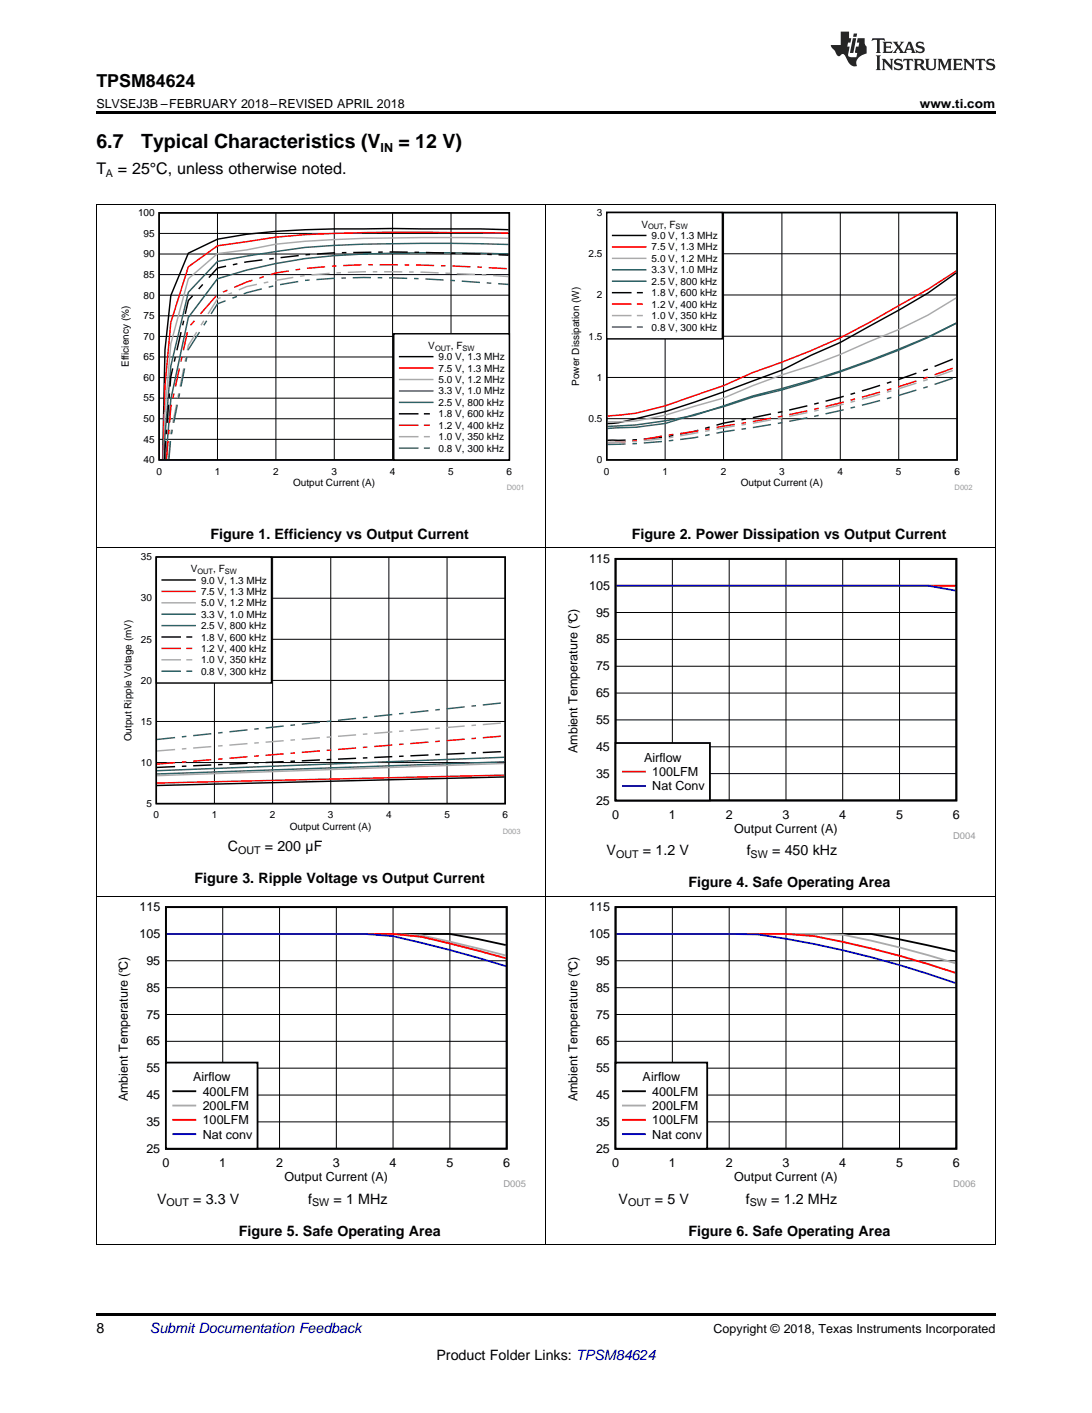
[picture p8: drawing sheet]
<svg xmlns="http://www.w3.org/2000/svg" width="216mm" height="279mm" viewBox="0 0 216 279" stroke-linecap="round" stroke-linejoin="round" font-family="sans-serif">
<path d="M19 246.1h.2zM196.7 246.1h.1zM19 259.7h177.8v.5h-177.8z" fill="#000"/>
<path d="M19.1 177.2v68.9M107.9 177.2v68.9M196.8 177.2v68.9M19 246h177.8" fill="none" stroke="#000" stroke-width=".2"/>
<path d="M22.9 178.4h81.1v56.3h-81.1z" fill-rule="evenodd" fill="#fff"/>
<path d="M32.8 179.4h67.4v47.7h-67.4zM33 184.7h55.9l11.1 2.2" fill="none" stroke="#000" stroke-width=".36"/>
<g fill="none" stroke="#000" stroke-width=".2">
<path d="M44 179.4v47.7M55.3 179.4v47.7M66.5 179.4v47.7M77.7 179.4v47.7M88.9 179.4v47.7M32.8 195.3h67.4M32.8 190h67.4M32.8 184.7h67.4M32.8 216.5h67.4M32.8 211.2h67.4M32.8 205.9h67.4M32.8 200.6h67.4"/>
<path d="M32.8 221.8h67.4"/>
</g>
<path d="M33 184.7h44.7l5.6 .3 16.7 3.9" fill="none" stroke="#aaa" stroke-width=".36"/>
<path d="M33 184.7h44.7l5.6 .5 11.3 2.8 5.4 1.5" fill="none" stroke="#f00" stroke-width=".36"/>
<path d="M33 184.7h39.1l5.6 .4a274.6 274.6 0 0 1 22.3 5.9" fill="none" stroke="#1414c8" stroke-width=".36"/>
<path d="M32.8 210.1h18.1v17h-18.1z" fill-rule="evenodd" fill="#fff"/>
<path d="M32.8 210.1h18.1v17h-18.1zM34.3 215.8h4.3" fill="none" stroke="#000" stroke-width=".36"/>
<path d="M34.3 218.6h4.3" fill="none" stroke="#aaa" stroke-width=".36"/>
<path d="M34.3 221.4h4.3" fill="none" stroke="#f00" stroke-width=".36"/>
<path d="M34.3 224.3h4.3" fill="none" stroke="#1414c8" stroke-width=".36"/>
<path d="M111.8 178.4h81.1v56.3h-81.1z" fill-rule="evenodd" fill="#fff"/>
<path d="M121.7 179.4h67.4v47.7h-67.4zM121.9 184.7h50.3l5.6 1 11.1 2.4" fill="none" stroke="#000" stroke-width=".36"/>
<g fill="none" stroke="#000" stroke-width=".2">
<path d="M132.9 179.4v47.7M144.2 179.4v47.7M155.4 179.4v47.7M166.6 179.4v47.7M177.8 179.4v47.7M121.7 195.3h67.4M121.7 190h67.4M121.7 184.7h67.4M121.7 216.5h67.4M121.7 211.2h67.4M121.7 205.9h67.4M121.7 200.6h67.4"/>
<path d="M121.7 221.8h67.4"/>
</g>
<path d="M121.9 184.7h39.1l5.6 .1a209.7 209.7 0 0 1 22.3 5.7" fill="none" stroke="#aaa" stroke-width=".36"/>
<path d="M121.9 184.7h33.5l5.6 .4a210.4 210.4 0 0 1 27.9 7.3" fill="none" stroke="#f00" stroke-width=".36"/>
<path d="M121.9 184.7l27.9 .1a201.3 201.3 0 0 1 39.1 9.6" fill="none" stroke="#1414c8" stroke-width=".36"/>
<path d="M121.7 210.1h18.1v17h-18.1z" fill-rule="evenodd" fill="#fff"/>
<path d="M121.7 210.1h18.1v17h-18.1zM123.2 215.8h4.3" fill="none" stroke="#000" stroke-width=".36"/>
<path d="M123.2 218.6h4.3" fill="none" stroke="#aaa" stroke-width=".36"/>
<path d="M123.2 221.4h4.3" fill="none" stroke="#f00" stroke-width=".36"/>
<path d="M123.2 224.3h4.3" fill="none" stroke="#1414c8" stroke-width=".36"/>
<path d="M19.1 108.3v68.9M107.9 108.3v68.9M196.8 108.3v68.9M19 177.2h177.8" fill="none" stroke="#000" stroke-width=".2"/>
<path d="M111.8 109.5h81.1v56.4h-81.1z" fill-rule="evenodd" fill="#fff"/>
<path d="M121.7 110.5h67.4v47.8h-67.4z" fill="none" stroke="#000" stroke-width=".36"/>
<g fill="none" stroke="#000" stroke-width=".2">
<path d="M121.7 115.8h67.4M132.9 110.5v47.8M144.2 110.5v47.8M155.4 110.5v47.8M166.6 110.5v47.8M177.8 110.5v47.8M121.7 137h67.4M121.7 131.7h67.4M121.7 126.4h67.4M121.7 121.1h67.4M121.7 153h67.4M121.7 147.7h67.4"/>
<path d="M121.7 142.3h67.4"/>
</g>
<path d="M121.9 115.8h67" fill="none" stroke="#f00" stroke-width=".36"/>
<path d="M121.9 115.8h61.6l5.4 1" fill="none" stroke="#1414c8" stroke-width=".36"/>
<path d="M121.7 146.9h18.7v11.4h-18.7z" fill-rule="evenodd" fill="#fff"/>
<path d="M121.7 146.9h18.7v11.4h-18.7z" fill="none" stroke="#000" stroke-width=".36"/>
<path d="M123.2 152.6h4.3" fill="none" stroke="#f00" stroke-width=".36"/>
<path d="M123.2 155.4h4.3" fill="none" stroke="#1414c8" stroke-width=".36"/>
<path d="M24.1 109.4h78.8v55.6h-78.8z" fill-rule="evenodd" fill="#fff"/>
<g fill="none" stroke="#000" stroke-width=".29">
<path d="M30.9 110.2h69v48.7h-69zM34.6 151.6l-3.6 .1M36.9 151.5h-.9M41.8 151.3l-3.6 .1M44 151.2h-.9M48.9 150.9l-3.5 .2M51.2 150.8l-.9 .1M56.1 150.6l-3.6 .2M58.3 150.5h-.9M63.2 150.3l-3.5 .1M65.5 150.2h-.9M70.4 149.9l-3.6 .2"/>
<path d="M72.6 149.8l-.9 .1M77.6 149.6l-3.6 .2M79.8 149.5l-.9 .1M84.7 149.3l-3.6 .2M87 149.2h-.9M91.9 149l-3.6 .1M94.1 148.9h-.9M99 148.6l-3.6 .2M99.7 153.6l-68.7 1.7"/>
</g>
<path d="M30.9 118.3h69M42.4 110.2v48.7M53.9 110.2v48.7M65.4 110.2v48.7M76.9 110.2v48.7M88.4 110.2v48.7M30.9 134.5h69M30.9 126.4h69M30.9 150.8h69M30.9 142.7h69" fill="none" stroke="#000" stroke-width=".2"/>
<g fill="none" stroke="#f00" stroke-width=".29">
<path d="M34.6 150.8l-3.6 .3M36.9 150.6l-.9 .1M41.8 150.2l-3.6 .3M44 150l-.9 .1M48.9 149.6l-3.5 .3M51.2 149.5h-.9M56.1 149.1l-3.6 .3M58.3 148.9l-.9 .1M63.2 148.5l-3.5 .3M65.5 148.3l-.9 .1M70.4 147.9l-3.6 .3M72.6 147.7l-.9 .1"/>
<path d="M77.6 147.3l-3.6 .3M79.8 147.1l-.9 .1M84.7 146.7l-3.6 .3M87 146.6h-.9M91.9 146.2l-3.6 .2M94.1 146h-.9M99 145.6l-3.6 .3M99.7 153.3l-68.7 1.5"/>
</g>
<g fill="none" stroke="#aaa" stroke-width=".29">
<path d="M34.6 148.2l-3.6 .3M36.9 148l-.9 .1M41.8 147.6l-3.6 .3M44 147.4l-.9 .1M48.9 147l-3.5 .3M51.2 146.9h-.9M56.1 146.5l-3.6 .3M58.3 146.3l-.9 .1M63.2 145.9l-3.5 .3M65.5 145.7l-.9 .1M70.4 145.3l-3.6 .3M72.6 145.1l-.9 .1"/>
<path d="M77.6 144.7l-3.6 .3M79.8 144.5l-.9 .1M84.7 144.1l-3.6 .3M87 144h-.9M91.9 143.6l-3.6 .3M94.1 143.4l-.9 .1M99 143l-3.6 .3M99.7 151l-68.7 2.4"/>
</g>
<g fill="none" stroke="#295c75" stroke-width=".29">
<path d="M91.9 139.8l-3.6 .4M94.1 139.5l-.9 .1M99 139l-3.6 .4M34.6 145.8l-3.6 .4M36.9 145.6l-.9 .1M41.8 145.1l-3.6 .4M44 144.8l-.9 .1M48.9 144.3l-3.5 .4M51.2 144.1l-.9 .1M56.1 143.6l-3.6 .3M58.3 143.3l-.9 .1M63.2 142.8l-3.5 .4"/>
<path d="M65.5 142.6l-.9 .1M70.4 142.1l-3.6 .3M72.6 141.8l-.9 .1M77.6 141.3l-3.6 .4M79.8 141.1h-.9M84.7 140.5l-3.6 .4M87 140.3l-.9 .1M99.7 150.6l-68.7 2.4"/>
</g>
<path d="M99.7 149.7l-68.7 2.7" fill="none" stroke="#286b49" stroke-width=".29"/>
<path d="M30.9 110.2h22.8v24.8h-22.8z" fill-rule="evenodd" fill="#fff"/>
<path d="M30.9 110.2h22.8v24.9h-22.8zM32.1 114.7h6.5M32.1 126h3.5M37 126h.9" fill="none" stroke="#000" stroke-width=".29"/>
<path d="M32.1 116.9h6.5M32.1 128.2h3.5M37 128.2h.9" fill="none" stroke="#f00" stroke-width=".29"/>
<path d="M32.1 119.2h6.5M32.1 130.5h3.5M37 130.5h.9" fill="none" stroke="#aaa" stroke-width=".29"/>
<path d="M32.1 121.5h6.5M32.1 132.7h3.5M37 132.7h.9" fill="none" stroke="#295c75" stroke-width=".29"/>
<path d="M32.1 123.7h6.5" fill="none" stroke="#286b49" stroke-width=".29"/>
<path d="M19.1 40.4v68M107.9 40.4v68M196.8 40.4v68M19 108.3h177.8" fill="none" stroke="#000" stroke-width=".2"/>
<path d="M23.6 41.3h79.9v55.7h-79.9z" fill-rule="evenodd" fill="#fff"/>
<g fill="none" stroke="#000" stroke-width=".29">
<path d="M31.5 42.1h69.2v48.8h-69.2zM38.1 58.5l-.9 .9-.6 2.7M40.1 56.2l-.8 .9M44.7 52.6l-1.7 .4-1.7 1.9M46.9 52.2l-.9 .2M51.9 51.4l-3.6 .5M54.1 51.1l-.9 .1M59.1 50.5l-3.6 .4M61.3 50.3l-.9 .1M66.2 50l-3.5 .2M68.5 49.9l-.9 .1M73.4 49.9h-3.6"/>
<path d="M75.7 49.8l-.9 .1M77 49.8l3.6 .1M82 49.9h.9M84.2 49.9l3.6 .1M89.1 50.1h.9M91.4 50.1l3.6 .1M96.3 50.3h.9M98.6 50.4l2 .1M100.6 45.4l-5.7-.1-17.3-.1a326.8 326.8 0 0 0-23.1 .5l-5.7 .6-5.8 1-5.8 2.8-3.4 8.4-1.2 10.7-.4 21.6M33.5 77.8l-.1 .9M34.1 72.8l-.3 1.7-.2 1.9M34.7 70.6l-.2 .9"/>
<path d="M35.8 65.7l-.8 3.6M36.3 63.4l-.2 .9M32.8 87.2l-.2 3.6M32.9 85v.9M33.3 80l-.3 3.6"/>
</g>
<g fill="none" stroke="#000" stroke-width=".2">
<path d="M31.5 58.4h69.2M31.5 54.3h69.2M31.5 50.2h69.2M31.5 46.2h69.2M43 42.1v48.9M54.5 42.1v48.9M66.1 42.1v48.9M77.6 42.1v48.9M89.2 42.1v48.9M31.5 78.7h69.2M31.5 74.7h69.2M31.5 70.6h69.2"/>
<path d="M31.5 66.5h69.2M31.5 62.4h69.2M31.5 86.9h69.2M31.5 82.8h69.2"/>
</g>
<g fill="none" stroke="#f00" stroke-width=".29">
<path d="M42.8 58.5l-3.2 3.6M45 57.4l-.9 .4M49.9 55.4l-3.6 1.4M52.2 54.7l-.9 .3M57.1 53.6l-2.6 .4-1 .3M59.3 53.2l-.9 .2M64.3 52.8l-3.6 .3M66.5 52.6h-.9M71.5 52.4l-3.6 .1M72.8 52.3h.9M75.1 52.3l3.5 .1M80 52.4h.9"/>
<path d="M82.2 52.4l3.6 .1M87.2 52.5l.9 .1M89.4 52.6l3.6 .2M94.4 52.8h.9M96.6 52.9l3.6 .2M100.6 46.1l-11.4-.1a337.5 337.5 0 0 0-34.7 .9l-11.5 1.7-5.8 4.2-3.4 11-1.2 12.6-.3 14.4M34.4 77.8l-.2 .9M35.5 72.8l-.8 3.6M36 70.6l-.2 .9M37.1 65.7l-.8 3.6M38.4 63.4l-.7 .9M33.2 87.2l-.3 3.6"/>
<path d="M33.4 85l-.1 .9M33.9 80l-.4 3.6"/>
</g>
<g fill="none" stroke="#aaa" stroke-width=".29">
<path d="M43.6 58.8l-.6 .3-1.9 3M45.9 57.9l-.9 .4M50.8 56.2l-2 .5-1.6 .6M53 55.8l-.9 .2M58 54.9l-3.6 .6M60.2 54.5l-.9 .1M65.2 54.1l-3.6 .3M67.4 53.9l-.9 .1M72.4 53.7l-3.6 .2M73.7 53.7h.9M75.9 53.7l3.6 .1M80.9 53.8h.9"/>
<path d="M83.1 53.8l3.6 .2M88.1 54l.9 .1M90.3 54.1l3.6 .2M95.3 54.3l.9 .1M97.5 54.5l3.1 .2M100.6 47.1a491 491 0 0 0-40.3 .6l-5.8 .6-5.7 1.1-5.8 .7-5.8 5-3.4 12.9-1.2 13.7-.2 9.1M35.3 77.8l-.2 .9M36.3 72.8l-.7 3.6M36.8 70.6l-.2 .9M38.9 65.7l-1.7 2.6-.2 1M40.3 63.4l-.6 .9M33.6 87.2l-.3 3.6"/>
<path d="M33.9 85l-.2 .9M34.9 80l-.7 3.6"/>
</g>
<g fill="none" stroke="#295c75" stroke-width=".29">
<path d="M44.6 59.5l-1.6 .6-1.3 2M46.8 58.6l-.9 .4M51.8 57.1l-3.6 1M54 56.6l-.9 .2M59 55.7l-3.6 .6M61.2 55.4h-.9M66.1 55l-3.5 .3M68.4 55h-.9M73.3 54.9h-3.6M74.7 54.9h.9M76.9 54.9l3.6 .1M81.9 55.1h.9"/>
<path d="M84.1 55.2l3.6 .2M89.1 55.4l.8 .1M91.3 55.6l3.6 .3M96.2 55.9l.9 .1M98.5 56.1l2.1 .1M100.6 48.3a417.3 417.3 0 0 0-40.3 .6l-11.5 1.7-5.8 1.1-5.8 6.1-3.4 14.6-1.2 13.8-.1 4.6M35.5 77.8l-.2 .9M36.5 72.8l-.7 3.6M36.9 70.6l-.1 .9M39.4 65.7l-2.2 3.6M40.9 63.4l-.6 .9M33.7 87.2l-.3 3.6"/>
<path d="M34.1 85l-.2 .9M35.1 80l-.8 3.6"/>
</g>
<path d="M100.6 50.2a372.9 372.9 0 0 0-34.5 .4 97 97 0 0 0-23.1 4.5l-5.8 7.7-3.4 16.2-1 11.8" fill="none" stroke="#286b49" stroke-width=".29"/>
<path d="M77.8 66h22.9v24.9h-22.9z" fill-rule="evenodd" fill="#fff"/>
<path d="M77.8 66h22.9v24.9h-22.9zM79 70.5h6.6M79 81.8h3.6M84 81.8h.8" fill="none" stroke="#000" stroke-width=".29"/>
<path d="M79 72.8h6.6M79 84.1h3.6M84 84.1h.8" fill="none" stroke="#f00" stroke-width=".29"/>
<path d="M79 75h6.6M79 86.3h3.6M84 86.3h.8" fill="none" stroke="#aaa" stroke-width=".29"/>
<path d="M79 77.3h6.6M79 88.6h3.6M84 88.6h.8" fill="none" stroke="#295c75" stroke-width=".29"/>
<path d="M79 79.6h6.6" fill="none" stroke="#286b49" stroke-width=".29"/>
<path d="M112.6 41.2h79.6v55.8h-79.6z" fill-rule="evenodd" fill="#fff"/>
<g fill="none" stroke="#000" stroke-width=".29">
<path d="M120 42h69.2v48.9h-69.2zM189.1 53.9l-5.6 4.1-5.8 3.3-11.6 6.4-5.7 2.5-5.8 3a405.6 405.6 0 0 1-23.1 8.2l-9.2 2.2-2.2 .2M161.9 79.7l-.9 .2M166.8 78.4l-3.6 .9M169.1 77.7l-.9 .3M174 76.2l-3.6 1.1M176.2 75.5l-.9 .3M181.2 73.8l-3.6 1.3M183.4 73l-.9 .3M188.4 71l-3.6 1.5M123.7 87l-3.6 .1M125.9 86.9l-.9 .1"/>
<path d="M130.9 86.5l-3.6 .3M133.1 86.1l-.9 .2M138.1 85.1l-3.6 .7M140.3 84.4l-.9 .3M145.2 83.3l-3.5 .8M147.5 82.8l-.9 .2M152.4 81.9l-3.6 .7M154.7 81.4l-.9 .2M159.6 80.2l-3.6 .9"/>
</g>
<path d="M120 58.3h69.2M120 50.2h69.2M131.5 42v49M143.1 42v49M154.6 42v49M166.1 42v49M177.7 42v49M120 74.6h69.2M120 66.5h69.2M120 82.8h69.2" fill="none" stroke="#000" stroke-width=".2"/>
<g fill="none" stroke="#f00" stroke-width=".29">
<path d="M189.1 53.6l-5.6 3.6-5.8 3.2a127.1 127.1 0 0 1-28.9 13.3l-5.7 2.6-11.6 4a50.7 50.7 0 0 1-11.4 2M166.8 79.5l-3.6 .9M169.1 78.9l-.9 .2M174 77.5l-3.6 1M176.2 76.9l-.9 .2M181.2 75.3l-3.6 1.2M183.4 74.6l-.9 .3M188.4 72.8l-3.6 1.3M123.7 87.3l-3.6 .2M125.9 87.1l-.9 .1M130.9 86.2l-3.6 .7M133.1 85.9l-.9 .1"/>
<path d="M138.1 85.2l-3.6 .5M140.3 84.8l-.9 .1M145.2 83.9l-3.5 .6M147.5 83.6l-.9 .1M152.4 82.7l-3.6 .6M154.7 82.3l-.9 .2M159.6 81.2l-3.6 .8M161.9 80.7l-.9 .2"/>
</g>
<g fill="none" stroke="#aaa" stroke-width=".29">
<path d="M189.1 58.9l-5.6 3.4-5.8 2.9-11.6 4.9-5.7 2.2-5.8 1.8-5.8 2.2-5.7 2.4-11.6 3.4a41.5 41.5 0 0 1-11.4 1.3M166.8 79.9l-3.6 .9M169.1 79.3l-.9 .2M174 77.9l-3.6 1M176.2 77.3l-.9 .2M181.2 75.8l-3.6 1.1M183.4 75l-.9 .3M188.4 73.3l-3.6 1.3M123.7 87.4l-3.6 .1M125.9 87.3h-.9M130.9 86.8l-3.6 .3M133.1 86.4l-.9 .2"/>
<path d="M138.1 85.5l-3.6 .7M140.3 85.1l-.9 .2M145.2 84.2l-3.5 .6M147.5 83.9l-.9 .1M152.4 83l-3.6 .7M154.7 82.6l-.9 .2M159.6 81.6l-3.6 .7M161.9 81.1l-.9 .2"/>
</g>
<g fill="none" stroke="#295c75" stroke-width=".29">
<path d="M174 79.2l-3.6 .9M176.2 78.6l-.9 .2M181.2 77.1l-3.6 1.1M183.4 76.5l-.9 .2M188.4 74.8l-3.6 1.2M189.1 63.9a166 166 0 0 1-28.7 11.5l-5.8 1.7-5.8 1.4-5.7 1.9-5.8 1.6-5.8 1.7-5.8 .8-5.6 .2M123.7 87.8l-3.6 .1M125.9 87.7h-.9M130.9 87.3l-3.6 .3M133.1 87.1l-.9 .1M138.1 86.4l-3.6 .5M140.3 85.9l-.9 .2"/>
<path d="M145.2 85.1l-3.5 .6M147.5 84.7l-.9 .2M152.4 83.9l-3.6 .6M154.7 83.6l-.9 .1M159.6 82.6l-3.6 .7M161.9 82.1l-.9 .2M166.8 81l-3.6 .8M169.1 80.5l-.9 .2"/>
</g>
<path d="M189.1 63.9a181.8 181.8 0 0 1-28.7 11.3l-11.6 3.1-11.5 3.8a79.8 79.8 0 0 1-17.2 2.2" fill="none" stroke="#286b49" stroke-width=".29"/>
<path d="M120 42h22.8v25h-22.8z" fill-rule="evenodd" fill="#fff"/>
<path d="M120 42h22.8v25h-22.8zM121.1 46.6h6.6M121.1 57.9h3.6M126.1 57.9h.9" fill="none" stroke="#000" stroke-width=".29"/>
<path d="M121.1 48.8h6.6M121.1 60.1h3.6M126.1 60.1h.9" fill="none" stroke="#f00" stroke-width=".29"/>
<path d="M121.1 51.1h6.6M121.1 62.4h3.6M126.1 62.4h.9" fill="none" stroke="#aaa" stroke-width=".29"/>
<path d="M121.1 53.4h6.6M121.1 64.7h3.6M126.1 64.7h.9" fill="none" stroke="#295c75" stroke-width=".29"/>
<path d="M121.1 55.6h6.6" fill="none" stroke="#286b49" stroke-width=".29"/>
<path d="M19 40.4h177.8" fill="none" stroke="#000" stroke-width=".2"/>
<path d="M19 22h177.8v.5h-177.8z" fill="#000"/>
<g fill="#231f20">
<path d="M172.5 7.6l-.1 .5 .4-.2h.6v.1v2.1l-.2 .4h.9l-.2-.4v-2.1l.1-.1h.5l.5 .2-.2-.5zM174.5 8.3l.2 .3v1.5l-.2 .4h1.8l.2-.6a1.04 1.04 0 0 1-1.3 .2v-.7h.6l.3 .2v-.6l-.3 .2h-.6v-.6l.8-.1 .4 .3-.2-.5zM176.5 8.3l.9 1.1-.9 1.1h.8l-.2-.2 .4-.7 .5 .7-.2 .2h1.5l-.2-.2 .2-.4h.9l.1 .4-.2 .2h1l-.3-.3-.7-1.9h-.5l-.9 2-.8-1 .9-1h-.8l.1 .3-.4 .5-.3-.6 .1-.2zM179.7 8.6l.4 1h-.7zM181.3 8.4a.63 .63 0 0 0-.2 .7 .63 .63 0 0 0 .6 .4l.6 .2 .1 .2a.75 .75 0 0 1-.7 .4 .75 .75 0 0 1-.6-.5l.1 .7 .1-.1a1.11 1.11 0 0 0 1.5-.6 1.13 1.13 0 0 0-1.2-.8l-.1-.4a1.04 1.04 0 0 1 1.2 .2l-.2-.5-.2 .1-.4-.2zM173.2 10.9l.2 .4v2.2l-.2 .4h1l-.3-.4v-2.2l.3-.4zM174.3 11.6l.3 .4v1.5l-.3 .4h.8l-.2-.4v-1.3l1.5 1.7v-1.9l.2-.4h-.7l.2 .4v.9l-1.1-1.3zM177 11.8a.62 .62 0 0 0-.2 .7 .62 .62 0 0 0 .6 .4l.6 .1 .1 .3a.76 .76 0 0 1-.7 .3 .76 .76 0 0 1-.7-.4l.2 .7 .1-.1a1.11 1.11 0 0 0 1.5-.6 1.13 1.13 0 0 0-1.2-.8l-.1-.4a1.04 1.04 0 0 1 1.2 .2l-.2-.6-.2 .1-.5-.1zM178.7 11.6l-.2 .6a.61 .61 0 0 1 .8-.3v1.6l-.2 .4h.9l-.2-.4v-1.6a.63 .63 0 0 1 .7 .3l-.1-.6zM180.6 11.6l.3 .4v1.5l-.3 .4h1l-.2-.2-.1-.8 .6 .2a.76 .76 0 0 0 1.2 .7l-1-1a.58 .58 0 0 0 .6-.5 .58 .58 0 0 0-.5-.6zM181.4 11.9h.1a.45 .45 0 0 1 .5 .1 .45 .45 0 0 1 .1 .5l-.8 .2zM182.9 11.6l.2 .2a2.17 2.17 0 0 0 .3 1.9 .99 .99 0 0 0 1.6-.6v-1.1l.2-.4h-.7l.2 .2a1.92 1.92 0 0 1-.2 1.8 .6 .6 0 0 1-.9-.5v-1.1l.2-.4zM185.4 11.6l.2 .4v1.5l-.2 .4h.7l-.2-.4v-1.4l.8 1.8 .8-1.8v1.4l-.2 .4h.9l-.2-.4v-1.5l.2-.4h-.8l-.6 1.5-.6-1.5zM188.4 11.6l.2 .4v1.5l-.2 .4h1.8l.1-.6a1.04 1.04 0 0 1-1.2 .1v-.6h.5l.4 .2v-.6l-.4 .2h-.5v-.7h.8l.3 .3-.1-.6zM190.5 11.6l.2 .4v1.5l-.2 .4h.7l-.2-.4v-1.3l1.5 1.7v-1.9l.2-.4h-.7l.2 .4v.9l-1.1-1.3zM192.9 11.6l-.1 .6a.61 .61 0 0 1 .7-.3l.1 1.6-.3 .4h1l-.3-.4 .1-1.6a.63 .63 0 0 1 .7 .3l-.1-.6zM195.2 11.8a.62 .62 0 0 0-.2 .7 .62 .62 0 0 0 .6 .4l.6 .1 .1 .3a.76 .76 0 0 1-.7 .3 .76 .76 0 0 1-.6-.4l.1 .7 .1-.1a1.11 1.11 0 0 0 1.6-.6 1.13 1.13 0 0 0-1.3-.8l-.1-.4a1.04 1.04 0 0 1 1.2 .2l-.1-.6-.2 .1-.5-.1z"/>
<path d="M166.2 6.3v2.6h-1.9v.4l.8 .9a.91 .91 0 0 0 1 .8 .56 .56 0 0 1 .5-.3 .56 .56 0 0 1 .5 .3l.4 .8a1.53 1.53 0 0 0 1.9 1.2 1.54 1.54 0 0 1 1-2.1l.9-.3v-1.4a1.52 1.52 0 0 1-.4-1.6h-1.3l-.2 .8h.5l-.2 .8h-.5l-.1 1v.2l.4 .1-.2 .8a1.93 1.93 0 0 1-1.6-.3l.3-1.8h-.5l.2-.8h.4l.2-.8h-.4v-1.3zM168.6 7.6l-.6 2.9h.7l.6-2.9zM168.8 6.6l-.1 .7h.6l.2-.7z"/>
</g>
<g font-size="3.9">
<text x="19" y="29.3">6.7</text>
<text x="27.9" y="29.3">Typical Characteristics (V</text>
<text x="78.8" y="29.3">= 12 V)</text>
</g>
<text font-size="3.5" x="19" y="17.3">TPSM84624</text>
<g font-size="3.2">
<text x="19" y="34.4">T</text>
<text x="23.3" y="34.4">= 25°C, unless otherwise noted.</text>
</g>
<g font-size="2.8">
<text x="41.6" y="106.6">Figure 1. Efficiency vs Output Current</text>
<text x="124.9" y="106.6">Figure 2. Power Dissipation vs Output Current</text>
<text x="45" y="168.2">C</text>
<text x="52.4" y="168.2">= 200 µF</text>
<text x="119.9" y="169.1">V</text>
<text x="127.1" y="169.1">= 1.2 V</text>
<text x="147.6" y="169.1">f</text>
<text x="152.6" y="169.1">= 450 kHz</text>
<text x="38.5" y="174.6">Figure 3. Ripple Voltage vs Output Current</text>
<text x="136.1" y="175.5">Figure 4. Safe Operating Area</text>
<text x="31" y="238">V</text>
<text x="38.2" y="238">= 3.3 V</text>
<text x="60.9" y="238">f</text>
<text x="65.9" y="238">= 1 MHz</text>
<text x="122.3" y="238">V</text>
<text x="129.5" y="238">= 5 V</text>
<text x="147.5" y="238">f</text>
<text x="152.5" y="238">= 1.2 MHz</text>
<text x="47.2" y="244.3">Figure 5. Safe Operating Area</text>
<text x="136.1" y="244.3">Figure 6. Safe Operating Area</text>
<text x="19" y="263.6">8</text>
<text x="86.3" y="268.9">Product Folder Links: TPSM84624</text>
</g>
<text font-size="2.8" fill="#0000c8" x="29.6" y="263.6">Submit Documentation Feedback</text>
<g font-size="2.5">
<text x="19" y="21.4">SLVSEJ3B –FEBRUARY 2018–REVISED APRIL 2018</text>
<text x="181.9" y="21.4">www.ti.com</text>
<text x="75.2" y="30.1">IN</text>
<text x="116.5" y="111.3">115</text>
<text x="116.5" y="116.6">105</text>
<text x="117.8" y="121.9">95</text>
<text x="117.8" y="127.2">85</text>
<text x="117.8" y="137.9">65</text>
<text x="117.8" y="132.5">75</text>
<text x="117.8" y="143.2">55</text>
<text x="114.2" y="148.9" transform="rotate(-90 114.2 148.9)">Ambient Temperature (°C)</text>
<text x="117.8" y="148.5">45</text>
<text x="117.8" y="153.8">35</text>
<text x="127.3" y="150.6">Airflow</text>
<text x="129" y="153.5">100LFM</text>
<text x="117.8" y="159.1">25</text>
<text x="121" y="161.9">0</text>
<text x="129" y="156.3">Nat Conv</text>
<text x="132.2" y="161.9">1</text>
<text x="143.5" y="161.9">2</text>
<text x="154.7" y="161.9">3</text>
<text x="165.9" y="161.9">4</text>
<text x="177.2" y="161.9">5</text>
<text x="188.4" y="161.9">6</text>
<text x="145.2" y="164.7">Output Current (A)</text>
<text x="27.6" y="185.5">105</text>
<text x="27.6" y="180.2">115</text>
<text x="116.5" y="185.5">105</text>
<text x="116.5" y="180.2">115</text>
<text x="28.9" y="190.8">95</text>
<text x="117.8" y="190.8">95</text>
<text x="28.9" y="196.1">85</text>
<text x="117.8" y="196.1">85</text>
<text x="28.9" y="201.4">75</text>
<text x="117.8" y="201.4">75</text>
<text x="28.9" y="206.7">65</text>
<text x="117.8" y="206.7">65</text>
<text x="28.9" y="212">55</text>
<text x="38.2" y="213.8">Airflow</text>
<text x="117.8" y="212">55</text>
<text x="127.1" y="213.8">Airflow</text>
<text x="25.3" y="217.8" transform="rotate(-90 25.3 217.8)">Ambient Temperature (°C)</text>
<text x="28.9" y="217.3">45</text>
<text x="40.1" y="216.6">400LFM</text>
<text x="40.1" y="219.5">200LFM</text>
<text x="114.2" y="217.8" transform="rotate(-90 114.2 217.8)">Ambient Temperature (°C)</text>
<text x="117.8" y="217.3">45</text>
<text x="129" y="216.6">400LFM</text>
<text x="129" y="219.5">200LFM</text>
<text x="28.9" y="222.6">35</text>
<text x="28.9" y="227.9">25</text>
<text x="40.1" y="222.3">100LFM</text>
<text x="40.1" y="225.1">Nat conv</text>
<text x="117.8" y="222.6">35</text>
<text x="117.8" y="227.9">25</text>
<text x="129" y="222.3">100LFM</text>
<text x="129" y="225.1">Nat conv</text>
<text x="32.1" y="230.8">0</text>
<text x="43.3" y="230.8">1</text>
<text x="54.6" y="230.8">2</text>
<text x="56.3" y="233.6">Output Current (A)</text>
<text x="65.8" y="230.8">3</text>
<text x="77" y="230.8">4</text>
<text x="88.3" y="230.8">5</text>
<text x="99.5" y="230.8">6</text>
<text x="121" y="230.8">0</text>
<text x="132.2" y="230.8">1</text>
<text x="143.5" y="230.8">2</text>
<text x="145.2" y="233.6">Output Current (A)</text>
<text x="154.7" y="230.8">3</text>
<text x="165.9" y="230.8">4</text>
<text x="177.2" y="230.8">5</text>
<text x="188.4" y="230.8">6</text>
<text x="141.1" y="263.6">Copyright © 2018, Texas Instruments Incorporated</text>
</g>
<g font-size="2.1">
<text x="21" y="35.1">A</text>
<text x="47.1" y="168.8">OUT</text>
<text x="121.8" y="169.7">OUT</text>
<text x="148.4" y="169.7">SW</text>
<text x="32.9" y="238.5">OUT</text>
<text x="61.7" y="238.5">SW</text>
<text x="124.2" y="238.5">OUT</text>
<text x="148.2" y="238.5">SW</text>
</g>
<g font-size="2">
<text x="27.3" y="42.7">100</text>
<text x="28.4" y="46.8">95</text>
<text x="118" y="42.7">3</text>
<text x="126.8" y="45">V</text>
<text x="128.8" y="47.3">9.0 V, 1.3 MHz</text>
<text x="131.3" y="45">, F</text>
<text x="28.4" y="50.9">90</text>
<text x="116.3" y="50.8">2.5</text>
<text x="128.8" y="49.5">7.5 V, 1.3 MHz</text>
<text x="128.8" y="51.8">5.0 V, 1.2 MHz</text>
<text x="28.4" y="59">80</text>
<text x="28.4" y="54.9">85</text>
<text x="118" y="59">2</text>
<text x="128.8" y="54">3.3 V, 1.0 MHz</text>
<text x="128.8" y="56.3">2.5 V, 800 kHz</text>
<text x="128.8" y="58.6">1.8 V, 600 kHz</text>
<text x="28.4" y="63.1">75</text>
<text x="128.8" y="60.8">1.2 V, 400 kHz</text>
<text x="128.8" y="63.1">1.0 V, 350 kHz</text>
<text x="128.8" y="65.4">0.8 V, 300 kHz</text>
<text x="28.4" y="71.2">65</text>
<text x="28.4" y="67.2">70</text>
<text x="84.7" y="69">V</text>
<text x="86.7" y="71.2">9.0 V, 1.3 MHz</text>
<text x="89.1" y="69">, F</text>
<text x="116.3" y="67.1">1.5</text>
<text x="25.5" y="72.6" transform="rotate(-90 25.5 72.6)">Efficiency (%)</text>
<text x="28.4" y="75.3">60</text>
<text x="86.7" y="73.5">7.5 V, 1.3 MHz</text>
<text x="86.7" y="75.7">5.0 V, 1.2 MHz</text>
<text x="114.5" y="76.3" transform="rotate(-90 114.5 76.3)">Power Dissipation (W)</text>
<text x="118" y="75.3">1</text>
<text x="28.4" y="83.5">50</text>
<text x="28.4" y="79.4">55</text>
<text x="86.7" y="78">3.3 V, 1.0 MHz</text>
<text x="86.7" y="80.3">2.5 V, 800 kHz</text>
<text x="86.7" y="82.5">1.8 V, 600 kHz</text>
<text x="116.3" y="83.4">0.5</text>
<text x="28.4" y="87.5">45</text>
<text x="86.7" y="84.8">1.2 V, 400 kHz</text>
<text x="86.7" y="87">1.0 V, 350 kHz</text>
<text x="86.7" y="89.3">0.8 V, 300 kHz</text>
<text x="28.4" y="91.6">40</text>
<text x="30.9" y="93.9">0</text>
<text x="42.5" y="93.9">1</text>
<text x="54" y="93.9">2</text>
<text x="65.5" y="93.9">3</text>
<text x="77.1" y="93.9">4</text>
<text x="88.6" y="93.9">5</text>
<text x="100.2" y="93.9">6</text>
<text x="118" y="91.6">0</text>
<text x="119.4" y="93.9">0</text>
<text x="131" y="93.9">1</text>
<text x="142.5" y="93.9">2</text>
<text x="154" y="93.9">3</text>
<text x="165.6" y="93.9">4</text>
<text x="177.1" y="93.9">5</text>
<text x="188.7" y="93.9">6</text>
<text x="58" y="96.1">Output Current (A)</text>
<text x="146.5" y="96.1">Output Current (A)</text>
<text x="27.8" y="110.8">35</text>
<text x="37.7" y="113.1">V</text>
<text x="42.2" y="113.1">, F</text>
<text x="27.8" y="118.9">30</text>
<text x="39.7" y="115.4">9.0 V, 1.3 MHz</text>
<text x="39.7" y="117.6">7.5 V, 1.3 MHz</text>
<text x="39.7" y="119.9">5.0 V, 1.2 MHz</text>
<text x="39.7" y="122.1">3.3 V, 1.0 MHz</text>
<text x="39.7" y="124.4">2.5 V, 800 kHz</text>
<text x="27.8" y="127.1">25</text>
<text x="39.7" y="126.7">1.8 V, 600 kHz</text>
<text x="39.7" y="128.9">1.2 V, 400 kHz</text>
<text x="39.7" y="131.2">1.0 V, 350 kHz</text>
<text x="27.8" y="135.2">20</text>
<text x="39.7" y="133.4">0.8 V, 300 kHz</text>
<text x="27.8" y="143.3">15</text>
<text x="26" y="146.6" transform="rotate(-90 26 146.6)">Output Ripple Voltage (mV)</text>
<text x="27.8" y="151.4">10</text>
<text x="28.9" y="159.6">5</text>
<text x="30.4" y="161.8">0</text>
<text x="41.9" y="161.8">1</text>
<text x="53.4" y="161.8">2</text>
<text x="64.8" y="161.8">3</text>
<text x="76.3" y="161.8">4</text>
<text x="87.8" y="161.8">5</text>
<text x="99.3" y="161.8">6</text>
<text x="57.3" y="164.1">Output Current (A)</text>
</g>
<g font-size="1.9" fill="#999">
<text x="188.5" y="165.8">D004</text>
<text x="99.6" y="234.7">D005</text>
<text x="188.5" y="234.7">D006</text>
</g>
<g font-size="1.5">
<text x="128.1" y="45.3">OUT</text>
<text x="133.6" y="45.3">SW</text>
<text x="86" y="69.3">OUT</text>
<text x="91.5" y="69.3">SW</text>
<text x="39" y="113.5">OUT</text>
<text x="44.5" y="113.5">SW</text>
</g>
<g font-size="1.5" fill="#999">
<text x="100.2" y="97">D001</text>
<text x="188.7" y="97">D002</text>
<text x="99.4" y="164.9">D003</text>
</g>
</svg>
